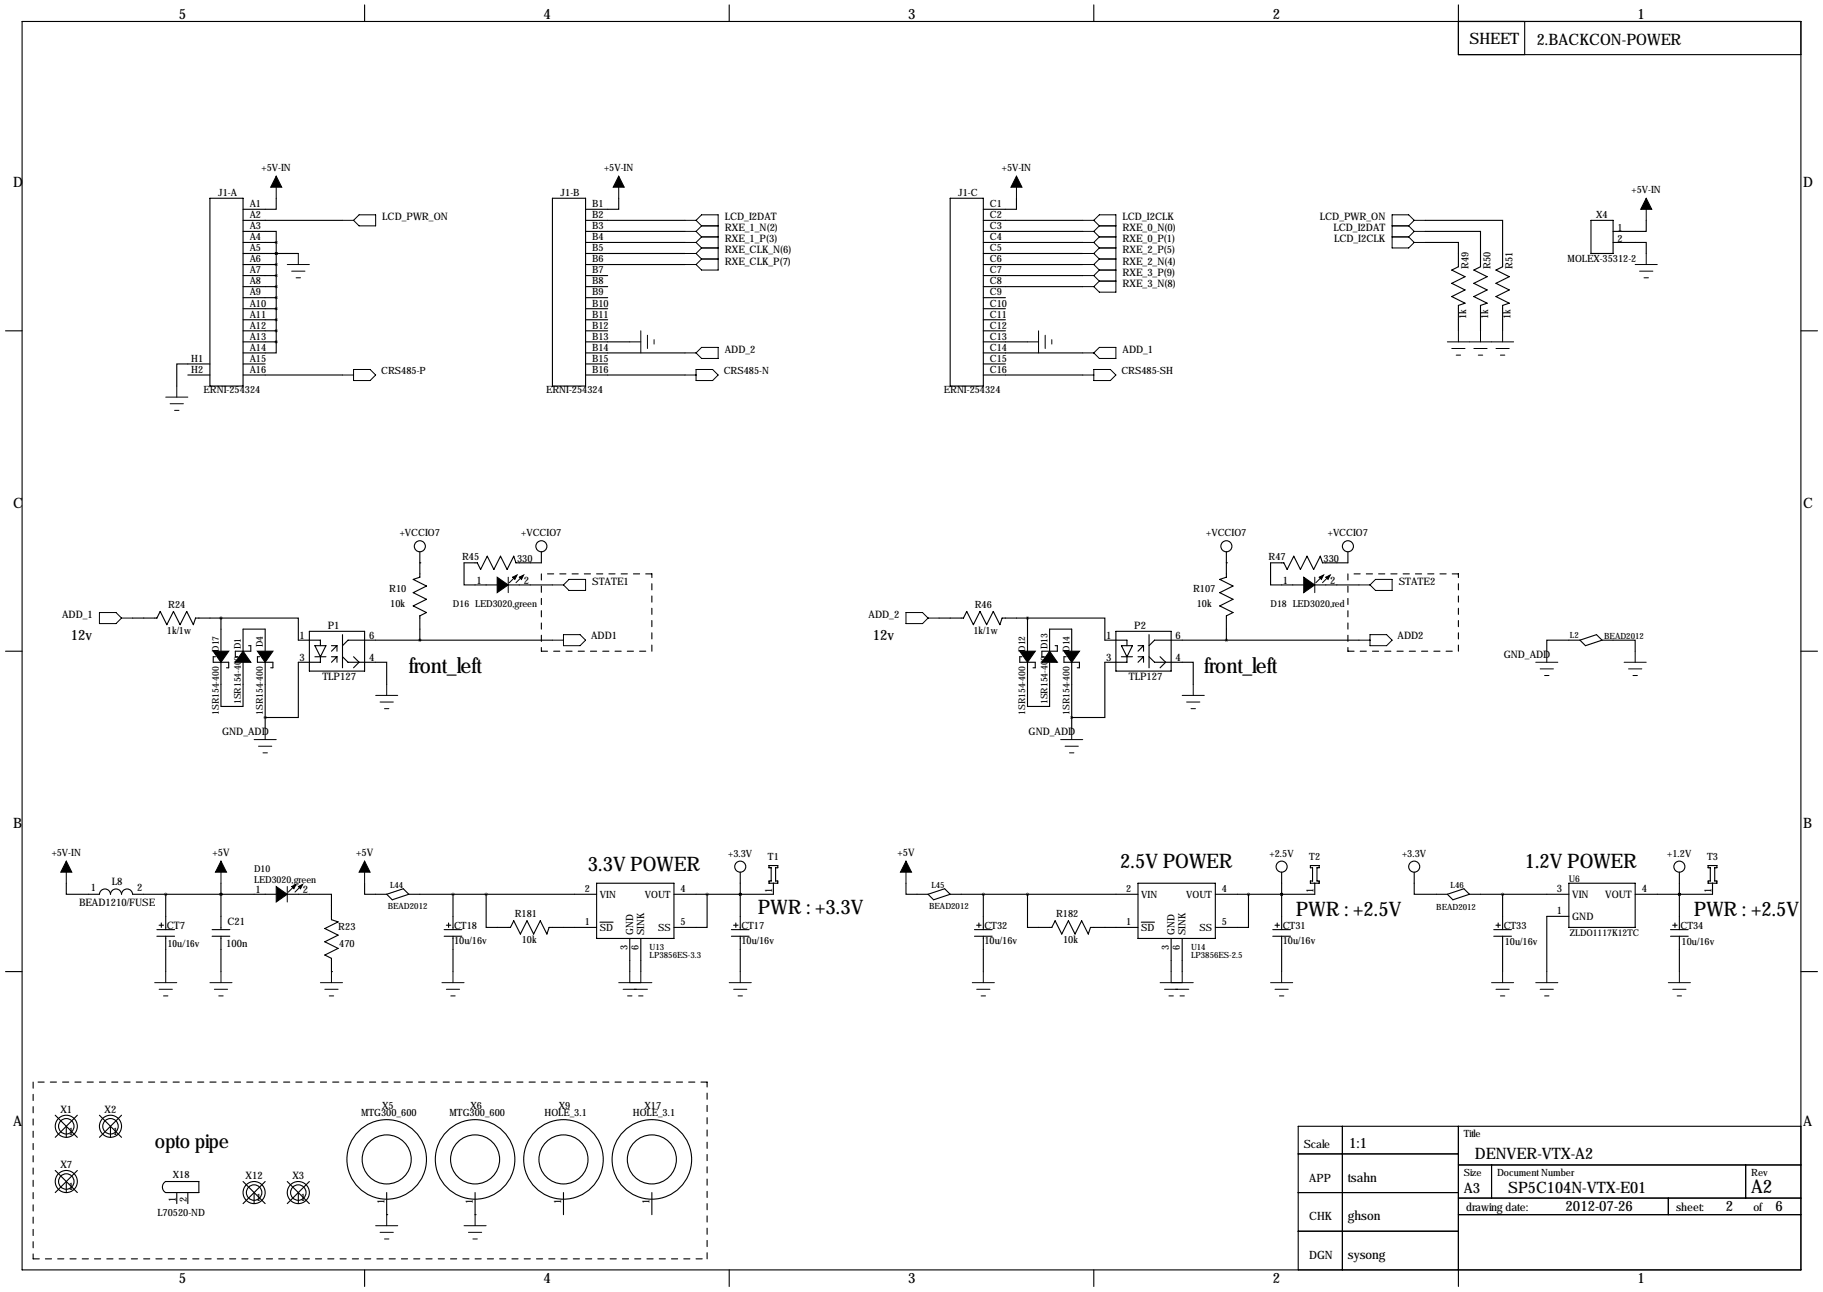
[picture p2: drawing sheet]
<svg xmlns="http://www.w3.org/2000/svg" width="419mm" height="297mm" viewBox="0 0 419 297" stroke-linecap="round" stroke-linejoin="round" font-family="sans-serif">
<path d="M124.5 131.9v17.8M149.9 131.9h-25.4M309.9 131.9v17.8M335.3 131.9h-25.4M124.5 149.7h25.4M149.9 149.7v-17.8M309.9 149.7h25.4M335.3 149.7v-17.8M7.6 248.8v40.6M162.6 248.8h-155M7.6 289.4h155M162.6 289.4v-40.6" fill="none" stroke="#000" stroke-width=".25" stroke-dasharray="1.4 1.4"/>
<g fill="none" stroke="#000" stroke-width=".25">
<path d="M5.1 4.9h408.9v287.1h-408.9zM83.8 1.1v3.8M167.6 1.1v3.8M251.5 1.1v3.8M335.3 1.1v11.5h78.7M350.5 4.9v7.7M48.3 45.6h7.6v43.2h-7.6zM55.9 53.2h7.6v2.5M55.9 50.7h22.8M55.9 55.7h7.6M55.9 58.3h12.7M63.5 45.6v2.5h-7.6"/>
<path d="M63.5 58.3h.1M63.5 55.7v22.9M127 45.6h7.6v43.2h-7.6zM134.6 50.7h22.9M134.6 53.2h22.9M134.6 55.7h22.9M134.6 58.3h22.9M142.2 45.6v2.5h-7.6M218.4 45.6h7.7v43.2h-7.7zM226.1 50.7h22.8M226.1 53.2h22.8M226.1 55.7h22.8"/>
<path d="M226.1 58.3h22.8M233.7 45.6v2.5h-7.6M327.7 50.7h17.7v10.6l-1.5 .8 3.1 1.5-3.1 1.5 3.1 1.6-3.1 1.5 3.1 1.5-1.6 .5v5.9M327.7 53.2h12.7v8.1l-1.6 .8 3.1 1.5-3.1 1.5 3.1 1.6-3.1 1.5 3.1 1.5-1.5 .5v5.9M327.7 55.7h7.6v5.6l-1.5 .8 3 1.5-3 1.5 3 1.6-3 1.5 3 1.5-1.5 .5v5.9M365.8 50.7h5v7.6h-5zM370.8 55.7h7.7v2.6M378.5 50.7v2.5h-7.7M1.3 76.1h3.8M55.9 76.1h7.6M55.9 60.8h7.6M55.9 63.4h7.6"/>
<path d="M55.9 65.9h7.6M55.9 68.4h7.6M55.9 71h7.6M55.9 73.5h7.6M55.9 78.6h7.6M63.5 78.6v2.5h-7.6M134.6 76.1h5.1M134.6 60.8h22.9M134.6 63.4h5.1M134.6 65.9h5.1M134.6 68.4h5.1M134.6 71h5.1"/>
<path d="M134.6 73.5h5.1M134.6 78.6h10.2M226.1 76.1h5M226.1 60.8h22.8M226.1 63.4h22.8M226.1 65.9h22.8M226.1 68.4h5M226.1 71h5M226.1 73.5h5M226.1 78.6h10.1M414 76.1h3.8M43.2 86.2h5.1"/>
<path d="M48.3 83.7h-7.7v5.1M55.9 83.7h5.1M55.9 86.2h22.8M134.6 81.1h22.9M134.6 83.7h5.1M134.6 86.2h22.9M226.1 81.1h22.8M226.1 83.7h5M226.1 86.2h22.8M96.5 129.4h.1M96.5 126.9v5.8l-1.5 .5 3 1.5-3 1.6 3 1.5-3 1.5 3 1.5-1.5 .8v5.6M116.8 134.5h10.2"/>
<path d="M124.5 126.9v2.5h-5.9l-.5-1.5-1.5 3-1.5-3-1.6 3-1.5-3-1.5 3-.8-1.5h-3v5.1h7.6M281.9 129.4h.1M281.9 126.9v5.8l-1.5 .5 3.1 1.5-3.1 1.6 3.1 1.5-3.1 1.5 3.1 1.5-1.6 .8v5.6M302.3 134.5h10.1M309.9 126.9v2.5h-5.9l-.5-1.5-1.5 3-1.5-3-1.5 3-1.6-3-1.5 3-.8-1.5h-3v5.1h7.6M1.3 149.7h3.8M30.5 142.1h5.6l.7-1.5 1.6 3 1.5-3 1.5 3 1.5-3 1.5 3 .6-1.5h5.8M49.5 151h-.5v1.3h3.6v1.2h-.5M50.8 152.3v10.1h5.1v-10.1M50.8 142.1h17.8v5.1h5.1v1.2M50.8 142.1v7.6M55.9 149.7v-5.1h5.1v5.1"/>
<path d="M57.1 148.4h.6v1.3h-3.6v1.3h.5M59.7 151h-.5v1.3h3.5v1.2h-.5M61 152.3v15.2M71.1 145.1h12.7v9.2h-12.7zM72.4 148.4h2.5l-1.2 2.6zM72.4 151h2.5M73.7 151v1.3h-5.1v12.7h-7.6M76.2 148.4h1.3M76.2 151h1.3M77.5 148.4l-1.3 1.3M77.5 148.4v1.3M77.5 151v1.3"/>
<path d="M77.5 151l-1.3 1.3M78.7 151l1.3 1.3h8.9v5M78.7 145.9v7.6M81.3 151l1.2 1.3-1.2 1.2M127 147.2h-47l-1.3 1.2M215.9 142.1h5.6l.7-1.5 1.6 3 1.5-3 1.5 3 1.5-3 1.6 3 .5-1.5h5.8M234.9 151h-.5v1.3h3.6v1.2h-.5M236.2 152.3v10.1h5.1v-10.1M236.2 142.1h17.8v5.1h5.1v1.2M236.2 142.1v7.6M241.3 149.7v-5.1h5.1v5.1M242.6 148.4h.5v1.3h-3.6v1.3h.5"/>
<path d="M245.1 151h-.5v1.3h3.6v1.2h-.6M246.4 152.3v15.2M256.5 145.1h12.7v9.2h-12.7zM257.8 148.4h2.5l-1.2 2.6zM257.8 151h2.5M259.1 151v1.3h-5.1v12.7h-7.6M261.6 148.4h1.3M261.6 151h1.3M262.9 148.4l-1.3 1.3M262.9 148.4v1.3M262.9 151v1.3M262.9 151l-1.3 1.3"/>
<path d="M264.2 151l1.2 1.3h8.9v5M264.2 145.9v7.6M266.7 151l1.3 1.3-1.3 1.2M312.4 147.2h-47l-1.2 1.2M363.2 147.2h-7.6v2.5M363.2 147.2l3.8-1.3 1.3 1.3M363.2 147.2l1.3 1.2 3.8-1.2M368.3 147.2h7.6v2.5M414 149.7h3.8M176.8 199h2v.5h-.5v3.1h.5v.5h-2v-.5h.5v-3.1h-.5zM301.2 199h2.1v.5h-.5v3.1h.5v.5h-2.1v-.5h.6v-3.1h-.6zM392.7 199h2v.5h-.5v3.1h.5v.5h-2v-.5h.5v-3.1h-.5z"/>
<path d="M15.2 203.1v2.5h7.7a1.27 1.27 0 0 1 1.2-1.2 1.27 1.27 0 0 1 1.3 1.2 1.27 1.27 0 0 1 1.3-1.2 1.27 1.27 0 0 1 1.2 1.2 1.27 1.27 0 0 1 1.3-1.2 1.27 1.27 0 0 1 1.3 1.2h33M36.1 213.7h4M36.1 215.3h4M36.6 212.7h1M37.1 212.2v1M38.1 205.6v8.1M38.1 215.3v8.1M48.8 213.7h4M48.8 215.3h4M50.8 205.6h.1M50.8 203.1v10.6M50.8 215.3v8.1"/>
<path d="M66 205.6h10.2v5.8l1.5 .5-3 1.6 3 1.5-3 1.5 3 1.5-3 1.6 1.5 .7v3.1M83.8 203.1v2.5h5.1M88.9 205.6l3.8-1.3 1.3 1.3M88.9 205.6l1.3 1.3 3.8-1.3M94 205.6h43.2M102.1 213.7h4.1M102.1 215.3h4.1M102.6 212.7h1M103.1 212.2v1M104.1 205.6v8.1M104.1 215.3v8.1M111.8 205.6v7.6h5.5l.8-1.5 1.5 3 1.6-3 1.5 3 1.5-3 1.5 3 .5-1.5h11"/>
<path d="M137.2 203.1h17.7v12.7h-17.7zM137.9 212h3.1M144.8 215.8v7.6M147.3 215.8v7.6M162.6 205.6v7.6h-7.7M168.1 213.7h4.1M168.1 215.3h4.1M168.7 212.7h1M169.2 212.2v1M170.2 205.6h.1M170.2 200.5v13.2M170.2 215.3v8.1"/>
<path d="M177.8 203.1v2.5h-22.9M208.3 203.1v2.5h5.1M213.4 205.6l3.8-1.3 1.2 1.3M213.4 205.6l1.2 1.3 3.8-1.3M218.4 205.6h43.2M224 213.7h4.1M224 215.3h4.1M224.5 212.7h1.1M225 212.2v1M226.1 205.6v8.1M226.1 215.3v8.1M236.2 205.6v7.6h5.6l.8-1.5 1.5 3 1.5-3 1.5 3 1.6-3 1.5 3 .5-1.5h10.9"/>
<path d="M261.6 203.1h17.8v12.7h-17.8zM262.4 212h3M269.2 215.8v7.6M271.8 215.8v7.6M287 205.6v7.6h-7.6M292.6 213.7h4.1M292.6 215.3h4.1M293.1 212.7h1M293.6 212.2v1M294.6 205.6h.1M294.6 200.5v13.2M294.6 215.3v8.1"/>
<path d="M302.3 203.1v2.5h-22.9M325.1 200.5v5.1h7.6M332.7 205.6l3.8-1.3 1.3 1.3M332.7 205.6l1.3 1.3 3.8-1.3M337.8 205.6h22.9M343.4 213.7h4.1M343.4 215.3h4.1M343.9 212.7h1M344.4 212.2v1M345.4 205.6v8.1M345.4 215.3v8.1M360.7 203.1h15.2v10.1h-15.2z"/>
<path d="M360.7 210.7h-5.1v12.7M384 213.7h4.1M384 215.3h4.1M384.6 212.7h1M385.1 212.2v1M386.1 205.6h.1M386.1 200.5v13.2M386.1 215.3v8.1M393.7 203.1v2.5h-17.8M1.3 223.4h3.8M76.2 223.4h.1M414 223.4h3.8"/>
<path d="M12.7 256.4l5.1 5.1M15.2 258.9v2.6M17.8 256.4l-5.1 5.1M22.9 256.4l5 5.1M25.4 258.9v2.6M27.9 256.4l-5 5.1M308.6 258.9v33.1M335.3 258.9v36.9M414 258.9h-115.6v33.1M12.7 269.1l5.1 5.1M15.2 271.6v2.6M17.8 269.1l-5.1 5.1"/>
<path d="M38.1 274.2h7.6v-2.6h-7.6a1.47 1.47 0 0 0 0 2.6M40.6 274.2v2.5M43.2 274.2v2.5M55.9 271.6l5.1 5.1M58.4 274.2v2.5M61 271.6l-5.1 5.1M66 271.6l5.1 5.1M68.6 274.2v2.5M71.1 271.6l-5.1 5.1M88.9 279.3h.1M88.9 274.2v5.1M109.2 279.3h.1"/>
<path d="M109.2 274.2v5.1M129.5 274.2v5.1M149.9 274.2v5.1M298.4 274.2h36.9M298.4 265.3h36.9M335.3 279.3h78.7M335.3 275.4h78.7M335.3 267.8h78.7M342.9 267.8v7.6M383.5 275.4v3.9M401.3 267.8v7.6M83.8 292v3.8"/>
<path d="M167.6 292v3.8M251.5 292v3.8M298.4 283.1h36.9"/>
<circle cx="96.5" cy="125.6" r="1.27"/>
<circle cx="124.5" cy="125.6" r="1.27"/>
<circle cx="281.9" cy="125.6" r="1.27"/>
<circle cx="309.9" cy="125.6" r="1.27"/>
<circle cx="170.2" cy="199.2" r="1.27"/>
<circle cx="294.6" cy="199.2" r="1.27"/>
<circle cx="325.1" cy="199.2" r="1.27"/>
<circle cx="386.1" cy="199.2" r="1.27"/>
<circle cx="15.2" cy="258.9" r="1.78"/>
<circle cx="15.2" cy="258.9" r="2.54"/>
<circle cx="25.4" cy="258.9" r="1.78"/>
<circle cx="25.4" cy="258.9" r="2.54"/>
<circle cx="15.2" cy="271.6" r="1.78"/>
<circle cx="15.2" cy="271.6" r="2.54"/>
<circle cx="58.4" cy="274.2" r="1.78"/>
<circle cx="58.4" cy="274.2" r="2.54"/>
<circle cx="68.6" cy="274.2" r="1.78"/>
<circle cx="68.6" cy="274.2" r="2.54"/>
<circle cx="88.9" cy="266.6" r="9.1"/>
<circle cx="88.9" cy="266.6" r="5.6"/>
<circle cx="109.2" cy="266.6" r="9.1"/>
<circle cx="109.2" cy="266.6" r="5.6"/>
<circle cx="129.5" cy="266.6" r="9.1"/>
<circle cx="129.5" cy="266.6" r="5.6"/>
<circle cx="149.9" cy="266.6" r="9.1"/>
<circle cx="149.9" cy="266.6" r="5.6"/>
</g>
<path d="M49 149.7h3.6l-1.8 2.6zM55.9 149.7l1.8 2.6h-3.6zM59.2 149.7h3.5l-1.7 2.6zM234.4 149.7h3.6l-1.8 2.6zM241.3 149.7l1.8 2.6h-3.6zM244.6 149.7h3.6l-1.8 2.6z" fill="#000" stroke="#000" stroke-width=".25"/>
<g fill="none" stroke="#000" stroke-width=".23">
<path d="M63.5 40.5v5.1M68.6 58.3v2.5M78.7 50.7h2.6M81.3 50.7l1.2-1.3h3.9v2.5h-3.9zM142.2 40.5v5.1M157.5 50.7h2.5M157.5 55.7h2.5M157.5 53.2h2.5M157.5 58.3h2.5M160 50.7l1.3-1.3h3.8v12.7h-3.8l-1.3-1.3M160 55.7l1.3 1.3M160 53.2l1.3 1.3"/>
<path d="M160 58.3l1.3 1.2M160 50.7l1.3 1.2M161.3 51.9h3.8M161.3 57h3.8M161.3 54.5h3.8M161.3 54.5l-1.3 1.2M161.3 59.5h3.8M161.3 59.5l-1.3 1.3M161.3 51.9l-1.3 1.3M161.3 57l-1.3 1.3M233.7 40.5v5.1M248.9 50.7h2.6"/>
<path d="M248.9 55.7h2.6M248.9 53.2h2.6M248.9 58.3h2.6M251.5 50.7l1.2-1.3h3.8v17.8h-3.8l-1.2-1.3M251.5 58.3l1.2 1.2M251.5 53.2l1.2 1.3M251.5 55.7l1.2 1.3M251.5 50.7l1.2 1.2M252.7 51.9h3.8M252.7 57h3.8M252.7 54.5h3.8M252.7 59.5h3.8"/>
<path d="M252.7 57l-1.2 1.3M252.7 59.5l-1.2 1.3M252.7 51.9l-1.2 1.3M252.7 54.5l-1.2 1.2M320 51.9h3.8M320 54.5h3.8M323.8 51.9l1.3 1.3M323.8 54.5l1.3 1.2M325.1 50.7h2.6M325.1 50.7l-1.3-1.3h-3.8v7.6h3.8l1.3-1.3M325.1 55.7h2.6M325.1 53.2h2.6"/>
<path d="M325.1 50.7l-1.3 1.2M325.1 53.2l-1.3 1.3M378.5 45.6v5.1M378.5 58.3v2.5M66 60.8h5.1M67.1 62.3h3M68.1 63.9h1M144.8 78.6h2.5M147.3 76.1v5M148.8 77.1v3M150.4 78.1v1M157.5 60.8h2.5"/>
<path d="M236.2 78.6h2.6M238.8 76.1v5M240.3 77.1v3M241.8 78.1v1M248.9 60.8h2.6M248.9 63.4h2.6M248.9 65.9h2.6M251.5 63.4l1.2 1.2M251.5 60.8l1.2 1.3M252.7 62.1h3.8M252.7 64.6h3.8M252.7 62.1l-1.2 1.3"/>
<path d="M252.7 64.6l-1.2 1.3M332.7 78.6h15.3M335.3 76.1v2.5M340.4 76.1v2.5M345.4 76.1v2.5M375.9 60.8h5.1M376.9 62.3h3.1M378 63.9h1M38.1 91.3h5.1M39.1 92.8h3.1M40.1 94.3h1M40.6 88.8v2.5"/>
<path d="M78.7 86.2h2.6M81.3 84.9h3.8l1.3 1.3-1.3 1.3h-3.8zM157.5 86.2h2.5M157.5 81.1h2.5M160 84.9h3.8l1.3 1.3-1.3 1.3h-3.8zM160 81.1l1.3-1.2h3.8v2.5h-3.8zM248.9 86.2h2.6M248.9 81.1h2.6M251.5 84.9h3.8l1.2 1.3-1.2 1.3h-3.8zM251.5 81.1l1.2-1.2h3.8v2.5h-3.8zM333.8 80.1h3M334.8 81.6h1"/>
<path d="M338.8 80.1h3.1M339.9 81.6h1M343.9 80.1h3.1M344.9 81.6h1M116.8 132.7v3.6M118.6 132.4l-1.5 1.6M120.1 132.4l-1.5 1.6M127 134.5h2.5M130.8 133.2h3.8v2.5h-3.8l-1.3-1.2zM302.3 132.7v3.6M304 132.4l-1.5 1.6M305.6 132.4l-1.6 1.6"/>
<path d="M312.4 134.5h2.6M315 134.5l1.2-1.3h3.8v2.5h-3.8zM22.9 140.8h3.8l1.2 1.3-1.2 1.3h-3.8zM27.9 142.1h2.6M86.4 159.9h5M88.9 157.3v2.6M127 147.2h2.5M129.5 145.9h3.8l1.3 1.3-1.3 1.2h-3.8zM208.3 140.8h3.8l1.3 1.3-1.3 1.3h-3.8zM213.4 142.1h2.5M271.8 159.9h5.1M274.3 157.3v2.6"/>
<path d="M312.4 147.2h2.6M315 145.9h3.8l1.2 1.3-1.2 1.2h-3.8zM353.1 152.3h5M354.1 153.8h3M355.1 155.3h1M355.6 149.7v2.6M373.4 152.3h5.1M374.4 153.8h3M375.4 155.3h1M375.9 149.7v2.6M58.4 170h5.1M59.4 171.6h3.1"/>
<path d="M60.5 173.1h1M61 167.5v2.5M87.4 161.4h3M88.4 162.9h1M243.8 170h5.1M244.9 171.6h3M245.9 173.1h1M246.4 167.5v2.5M272.8 161.4h3M273.8 162.9h1M15.2 198v5.1M50.8 198v5.1"/>
<path d="M83.8 198v5.1M208.3 198v5.1M66 203.8v3.6M67.8 203.6l-1.5 1.5M69.3 203.6l-1.5 1.5M35.6 225.9h5M36.6 227.4h3M37.6 229h1M38.1 223.4v2.5M48.3 225.9h5M49.3 227.4h3M50.3 229h1"/>
<path d="M50.8 223.4v2.5M73.7 225.9h5M74.7 227.4h3M75.7 229h1M76.2 223.4v2.5M101.6 225.9h5.1M102.6 227.4h3.1M103.6 229h1M104.1 223.4v2.5M142.2 225.9h7.7M143.3 227.4h5.5M144.3 229h1"/>
<path d="M144.8 223.4v2.5M146.8 229h1M147.3 223.4v2.5M167.6 225.9h5.1M168.7 227.4h3M169.7 229h1M170.2 223.4v2.5M223.5 225.9h5.1M224.5 227.4h3.1M225.6 229h1M226.1 223.4v2.5M266.7 225.9h7.6"/>
<path d="M267.7 227.4h5.6M268.7 229h1M269.2 223.4v2.5M271.3 229h1M271.8 223.4v2.5M292.1 225.9h5.1M293.1 227.4h3.1M294.1 229h1M294.6 223.4v2.5M342.9 225.9h5.1M343.9 227.4h3.1M344.9 229h1"/>
<path d="M345.4 223.4v2.5M353.1 225.9h5M354.1 227.4h3M355.1 229h1M355.6 223.4v2.5M383.5 225.9h5.1M384.6 227.4h3M385.6 229h1M386.1 223.4v2.5M88.9 279.3v2.5M109.2 279.3v2.5M86.4 281.8h5"/>
<path d="M87.4 283.3h3M88.4 284.8h1M106.7 281.8h5.1M107.7 283.3h3M108.7 284.8h1"/>
</g>
<g fill="#000" stroke="#000" stroke-width=".23">
<path d="M63.5 40.5l1.3 2.5h-2.6zM142.2 40.5l1.3 2.5h-2.5zM233.7 40.5l1.2 2.5h-2.5zM378.5 45.6l1.2 2.5h-2.5zM114.3 132.7l2.5 1.8-2.5 1.8zM117.9 132.7l1-.5-.5 1zM119.4 132.7l1-.5-.5 1zM299.7 132.7l2.6 1.8-2.6 1.8zM303.3 132.7l1-.5-.5 1zM304.8 132.7l1-.5-.5 1zM15.2 198l1.3 2.5h-2.5zM50.8 198l1.3 2.5h-2.6z"/>
<path d="M83.8 198l1.3 2.5h-2.6zM208.3 198l1.2 2.5h-2.5zM63.5 203.8l2.5 1.8-2.5 1.8zM67.1 203.8l1-.5-.5 1zM68.6 203.8l1-.5-.5 1z"/>
</g>
<path d="M104.1 205.6a.05 .05 0 0 0 .1 0 .05 .05 0 0 0-.1 0zM111.7 205.6a.05 .05 0 0 0 .1 0 .05 .05 0 0 0-.1 0zM162.5 205.6a.05 .05 0 0 0 .1 0 .05 .05 0 0 0-.1 0zM226 205.6a.05 .05 0 0 0 .1 0 .05 .05 0 0 0-.1 0zM294.6 205.6a.05 .05 0 0 0 .1 0 .05 .05 0 0 0-.1 0zM345.4 205.6a.05 .05 0 0 0 .1 0 .05 .05 0 0 0-.1 0zM60.9 165a.05 .05 0 0 0 .1 0 .05 .05 0 0 0-.1 0zM281.9 147.2a.05 .05 0 0 0 .1 0 .05 .05 0 0 0-.1 0zM294.6 205.6a.05 .05 0 0 0 .1 0 .05 .05 0 0 0-.1 0z" fill="#000" stroke="#000" stroke-width=".63"/>
<g font-size="4.9">
<text x="94" y="154.8">front_left</text>
<text x="276.9" y="154.8">front_left</text>
</g>
<g font-size="4.6">
<text x="135.1" y="200.3">3.3V POWER</text>
<text x="257.6" y="199.5">2.5V POWER</text>
<text x="350.5" y="199.5">1.2V POWER</text>
<text x="174.2" y="210.2">PWR : +3.3V</text>
<text x="297.9" y="210.7">PWR : +2.5V</text>
<text x="389.4" y="210.7">PWR : +2.5V</text>
<text x="35.6" y="264">opto pipe</text>
</g>
<text font-size="4.3" x="402.6" y="274.2">A2</text>
<g font-size="3.6">
<text x="337.8" y="10">SHEET</text>
<text x="353.3" y="10.3">2.BACKCON-POWER</text>
<text x="339.1" y="266.6">DENVER-VTX-A2</text>
<text x="346.7" y="274.2">SP5C104N-VTX-E01</text>
</g>
<g font-size="3.3">
<text x="41.1" y="4.4">5</text>
<text x="125" y="4.4">4</text>
<text x="208.8" y="4.4">3</text>
<text x="292.6" y="4.4">2</text>
<text x="376.4" y="4.4">1</text>
<text x="3" y="43">D</text>
<text x="414.5" y="43">D</text>
<text x="3" y="116.7">C</text>
<text x="414.5" y="116.7">C</text>
<text x="16.3" y="147.2">12v</text>
<text x="200.7" y="147.2">12v</text>
<text x="3" y="190.4">B</text>
<text x="414.5" y="190.4">B</text>
<text x="3" y="258.9">A</text>
<text x="414.5" y="258.9">A</text>
<text x="310.1" y="264">1:1</text>
<text x="336.5" y="274.2">A3</text>
<text x="359.9" y="278.5">2012-07-26</text>
<text x="396.7" y="278.5">2</text>
<text x="408.2" y="278.5">6</text>
<text x="41.1" y="295">5</text>
<text x="125" y="295">4</text>
<text x="208.8" y="295">3</text>
<text x="292.6" y="295">2</text>
<text x="376.4" y="295">1</text>
</g>
<g font-size="3">
<text x="309.9" y="271.6">tsahn</text>
<text x="309.9" y="280.5">ghson</text>
<text x="309.9" y="289.4">sysong</text>
</g>
<g font-size="2.6">
<text x="299.7" y="264">Scale</text>
<text x="301" y="271.6">APP</text>
<text x="301" y="280.5">CHK</text>
<text x="337.1" y="278.5">drawing date:</text>
<text x="385.3" y="278.5">sheet:</text>
<text x="403.1" y="278.5">of</text>
<text x="301" y="289.4">DGN</text>
</g>
<g font-size="2.4">
<text x="87.9" y="50.7">LCD_PWR_ON</text>
<text x="166.6" y="53.2">RXE_1_N(2)</text>
<text x="166.6" y="50.7">LCD_I2DAT</text>
<text x="258.1" y="53.2">RXE_0_N(0)</text>
<text x="258.1" y="50.7">LCD_I2CLK</text>
<text x="303.4" y="50.7">LCD_PWR_ON</text>
<text x="306.6" y="53.2">LCD_I2DAT</text>
<text x="166.6" y="55.7">RXE_1_P(3)</text>
<text x="166.6" y="58.3">RXE_CLK_N(6)</text>
<text x="258.1" y="58.3">RXE_2_P(5)</text>
<text x="258.1" y="55.7">RXE_0_P(1)</text>
<text x="306.7" y="55.7">LCD_I2CLK</text>
<text x="166.6" y="60.8">RXE_CLK_P(7)</text>
<text x="258.1" y="63.4">RXE_3_P(9)</text>
<text x="258.1" y="60.8">RXE_2_N(4)</text>
<text x="258.1" y="65.9">RXE_3_N(8)</text>
<text x="166.6" y="81.1">ADD_2</text>
<text x="258.1" y="81.1">ADD_1</text>
<text x="109.5" y="134.2">1</text>
<text x="120.4" y="134.2">2</text>
<text x="136.1" y="134.5">STATE1</text>
<text x="294.9" y="134.2">1</text>
<text x="305.8" y="134.2">2</text>
<text x="321.6" y="134.5">STATE2</text>
<text x="14.3" y="142.1">ADD_1</text>
<text x="199.7" y="142.1">ADD_2</text>
<text x="68.9" y="146.9">1</text>
<text x="75.3" y="144.6">P1</text>
<text x="84.8" y="146.9">6</text>
<text x="135.9" y="146.9">ADD1</text>
<text x="254.3" y="146.9">1</text>
<text x="260.8" y="144.6">P2</text>
<text x="270.3" y="146.9">6</text>
<text x="321.3" y="146.9">ADD2</text>
<text x="68.9" y="152">3</text>
<text x="84.8" y="152">4</text>
<text x="254.3" y="152">3</text>
<text x="270.3" y="152">4</text>
<text x="345.7" y="151.2">GND_ADD</text>
<text x="74.1" y="156.4">TLP127</text>
<text x="259.5" y="156.4">TLP127</text>
<text x="51.1" y="169">GND_ADD</text>
<text x="236.5" y="169">GND_ADD</text>
<text x="48.8" y="196.7">+5V</text>
<text x="81.8" y="196.7">+5V</text>
<text x="206.3" y="196.7">+5V</text>
<text x="25.7" y="203.6">L8</text>
<text x="18.2" y="208.2">BEAD1210/FUSE</text>
<text x="20.9" y="204.8">1</text>
<text x="31.5" y="204.8">2</text>
<text x="58.7" y="205.3">1</text>
<text x="69.6" y="205.3">2</text>
<text x="357.9" y="205.1">3</text>
<text x="361.4" y="206.4">VIN</text>
<text x="369" y="206.4">VOUT</text>
<text x="377.4" y="205.1">4</text>
<text x="38.4" y="213.5">CT7</text>
<text x="52.3" y="212.8">C21</text>
<text x="357.9" y="210.2">1</text>
<text x="361.4" y="211.5">GND</text>
<text x="52" y="217.8">100n</text>
<text x="13.9" y="255.9">X1</text>
<text x="24" y="255.9">X2</text>
<text x="15.7" y="261">1</text>
<text x="25.9" y="261">1</text>
<text x="13.9" y="268.6">X7</text>
<text x="15.7" y="273.7">1</text>
<text x="56.4" y="271.1">X12</text>
<text x="67.2" y="271.1">X3</text>
<text x="58.9" y="276.2">1</text>
<text x="69.1" y="276.2">1</text>
</g>
<g font-size="2.3">
<text x="60.1" y="39.2">+5V-IN</text>
<text x="138.9" y="39.2">+5V-IN</text>
<text x="230.3" y="39.2">+5V-IN</text>
<text x="50.2" y="45.1">J1-A</text>
<text x="57.4" y="47.6">A1</text>
<text x="128.9" y="45.1">J1-B</text>
<text x="136.1" y="47.6">B1</text>
<text x="220.3" y="45.1">J1-C</text>
<text x="227.6" y="47.6">C1</text>
<text x="375.1" y="44.3">+5V-IN</text>
<text x="57.4" y="50.2">A2</text>
<text x="57.4" y="52.7">A3</text>
<text x="136.1" y="50.2">B2</text>
<text x="136.1" y="52.7">B3</text>
<text x="227.6" y="50.2">C2</text>
<text x="227.6" y="52.7">C3</text>
<text x="367" y="50.2">X4</text>
<text x="371.9" y="53.2">1</text>
<text x="57.4" y="55.2">A4</text>
<text x="57.4" y="57.8">A5</text>
<text x="136.1" y="55.2">B4</text>
<text x="136.1" y="57.8">B5</text>
<text x="227.6" y="55.2">C4</text>
<text x="227.6" y="57.8">C5</text>
<text x="371.9" y="55.7">2</text>
<text x="57.4" y="60.3">A6</text>
<text x="57.4" y="62.9">A7</text>
<text x="57.4" y="65.4">A8</text>
<text x="136.1" y="60.3">B6</text>
<text x="136.1" y="62.9">B7</text>
<text x="136.1" y="65.4">B8</text>
<text x="227.6" y="60.3">C6</text>
<text x="227.6" y="62.9">C7</text>
<text x="227.6" y="65.4">C8</text>
<text x="337.6" y="61.8" transform="rotate(-90 337.6 61.8)">R49</text>
<text x="342.6" y="61.8" transform="rotate(-90 342.6 61.8)">R50</text>
<text x="347.7" y="61.8" transform="rotate(-90 347.7 61.8)">R51</text>
<text x="360.4" y="60.3">MOLEX-35312-2</text>
<text x="57.4" y="67.9">A9</text>
<text x="57.4" y="70.5">A10</text>
<text x="136.1" y="67.9">B9</text>
<text x="136.1" y="70.5">B10</text>
<text x="227.6" y="67.9">C9</text>
<text x="227.6" y="70.5">C10</text>
<text x="57.4" y="73">A11</text>
<text x="57.4" y="75.6">A12</text>
<text x="136.1" y="73">B11</text>
<text x="136.1" y="75.6">B12</text>
<text x="227.6" y="73">C11</text>
<text x="227.6" y="75.6">C12</text>
<text x="337.1" y="73.4" transform="rotate(-90 337.1 73.4)">1k</text>
<text x="342.1" y="73.4" transform="rotate(-90 342.1 73.4)">1k</text>
<text x="347.2" y="73.4" transform="rotate(-90 347.2 73.4)">1k</text>
<text x="44" y="83.2">H1</text>
<text x="57.4" y="78.1">A13</text>
<text x="57.4" y="80.6">A14</text>
<text x="57.4" y="83.2">A15</text>
<text x="136.1" y="78.1">B13</text>
<text x="136.1" y="80.6">B14</text>
<text x="136.1" y="83.2">B15</text>
<text x="227.6" y="78.1">C13</text>
<text x="227.6" y="80.6">C14</text>
<text x="227.6" y="83.2">C15</text>
<text x="44" y="85.7">H2</text>
<text x="57.4" y="85.7">A16</text>
<text x="87.6" y="86">CRS485-P</text>
<text x="136.1" y="85.7">B16</text>
<text x="166.4" y="86">CRS485-N</text>
<text x="227.6" y="85.7">C16</text>
<text x="257.8" y="86">CRS485-SH</text>
<text x="46.8" y="90.3">ERNI-254324</text>
<text x="125.6" y="90.3">ERNI-254324</text>
<text x="217" y="90.3">ERNI-254324</text>
<text x="91.9" y="123.3">+VCCIO7</text>
<text x="119.8" y="123.3">+VCCIO7</text>
<text x="277.3" y="123.3">+VCCIO7</text>
<text x="305.3" y="123.3">+VCCIO7</text>
<text x="106.2" y="128.6">R45</text>
<text x="118.9" y="129.1">330</text>
<text x="291.6" y="128.6">R47</text>
<text x="304.3" y="129.1">330</text>
<text x="89.5" y="136">R10</text>
<text x="274.3" y="136">R107</text>
<text x="38.7" y="139.8">R24</text>
<text x="89.7" y="139.6">10k</text>
<text x="224.1" y="139.8">R46</text>
<text x="275.1" y="139.6">10k</text>
<text x="38.4" y="145.7">1k/1w</text>
<text x="223.8" y="145.7">1k/1w</text>
<text x="11.9" y="196.7">+5V-IN</text>
<text x="167.4" y="197">+3.3V</text>
<text x="176.5" y="197.7">T1</text>
<text x="291.9" y="197">+2.5V</text>
<text x="301" y="197.7">T2</text>
<text x="322.4" y="197">+3.3V</text>
<text x="383.3" y="197">+1.2V</text>
<text x="392.4" y="197.7">T3</text>
<text x="134.4" y="205.1">2</text>
<text x="137.9" y="206.4">VIN</text>
<text x="148.2" y="206.4">VOUT</text>
<text x="156.5" y="205.1">4</text>
<text x="177.5" y="205.3" transform="rotate(-90 177.5 205.3)">1</text>
<text x="258.9" y="205.1">2</text>
<text x="262.4" y="206.4">VIN</text>
<text x="272.7" y="206.4">VOUT</text>
<text x="280.9" y="205.1">4</text>
<text x="302" y="205.3" transform="rotate(-90 302 205.3)">1</text>
<text x="393.4" y="205.3" transform="rotate(-90 393.4 205.3)">1</text>
<text x="77.8" y="213.7">R23</text>
<text x="104.4" y="213.5">CT18</text>
<text x="118.3" y="210.9">R181</text>
<text x="134.4" y="212.7">1</text>
<text x="137.9" y="214">SD</text>
<text x="145.5" y="215" transform="rotate(-90 145.5 215)">GND</text>
<text x="148.1" y="215" transform="rotate(-90 148.1 215)">SINK</text>
<text x="151.3" y="214">SS</text>
<text x="156.5" y="212.7">5</text>
<text x="170.4" y="213.5">CT17</text>
<text x="226.3" y="213.5">CT32</text>
<text x="242.8" y="210.9">R182</text>
<text x="258.9" y="212.7">1</text>
<text x="262.4" y="214">SD</text>
<text x="270" y="215" transform="rotate(-90 270 215)">GND</text>
<text x="272.5" y="215" transform="rotate(-90 272.5 215)">SINK</text>
<text x="275.7" y="214">SS</text>
<text x="280.9" y="212.7">5</text>
<text x="294.9" y="213.5">CT31</text>
<text x="345.7" y="213.5">CT33</text>
<text x="386.3" y="213.5">CT34</text>
<text x="38.6" y="217.8">10u/16v</text>
<text x="78" y="217.8">470</text>
<text x="104.4" y="217">10u/16v</text>
<text x="120" y="216.8">10k</text>
<text x="144.3" y="218.5" transform="rotate(-90 144.3 218.5)">3</text>
<text x="146.8" y="218.5" transform="rotate(-90 146.8 218.5)">6</text>
<text x="170.4" y="217">10u/16v</text>
<text x="226.3" y="217">10u/16v</text>
<text x="244.4" y="216.8">10k</text>
<text x="268.7" y="218.5" transform="rotate(-90 268.7 218.5)">3</text>
<text x="271.3" y="218.5" transform="rotate(-90 271.3 218.5)">6</text>
<text x="294.9" y="217">10u/16v</text>
<text x="345.9" y="217.3">10u/16v</text>
<text x="386.6" y="217.3">10u/16v</text>
<text x="83" y="256.7">MTG300_600</text>
<text x="87.8" y="254.9">X5</text>
<text x="103.3" y="256.7">MTG300_600</text>
<text x="108.2" y="254.9">X6</text>
<text x="125.2" y="256.7">HOLE_3.1</text>
<text x="128.5" y="254.9">X9</text>
<text x="145.5" y="256.7">HOLE_3.1</text>
<text x="148.2" y="254.9">X17</text>
<text x="336.5" y="261.5">Title</text>
<text x="39.7" y="270.9">X18</text>
<text x="336.5" y="270.4">Size</text>
<text x="344.2" y="270.4">Document Number</text>
<text x="402.6" y="270.4">Rev</text>
<text x="36.2" y="279.5">L70520-ND</text>
<text x="40.4" y="276.4" transform="rotate(-90 40.4 276.4)">1</text>
<text x="42.9" y="276.4" transform="rotate(-90 42.9 276.4)">2</text>
<text x="88.4" y="276.9" transform="rotate(-90 88.4 276.9)">1</text>
<text x="108.7" y="276.9" transform="rotate(-90 108.7 276.9)">1</text>
<text x="129" y="276.9" transform="rotate(-90 129 276.9)">1</text>
<text x="149.4" y="276.9" transform="rotate(-90 149.4 276.9)">1</text>
</g>
<g font-size="2.2">
<text x="104.1" y="139.6">D16 LED3020,green</text>
<text x="292.1" y="139.6">D18 LED3020,red</text>
<text x="58.4" y="200.5">D10</text>
<text x="58.4" y="203.1">LED3020,green</text>
</g>
<g font-size="2.1">
<text x="50.3" y="149.8" transform="rotate(-90 50.3 149.8)">D17</text>
<text x="55.4" y="149.2" transform="rotate(-90 55.4 149.2)">D1</text>
<text x="60.5" y="148.7" transform="rotate(-90 60.5 148.7)">D4</text>
<text x="235.7" y="149.8" transform="rotate(-90 235.7 149.8)">D12</text>
<text x="240.8" y="149.2" transform="rotate(-90 240.8 149.2)">D13</text>
<text x="245.9" y="149.8" transform="rotate(-90 245.9 149.8)">D14</text>
<text x="55.4" y="161.9" transform="rotate(-90 55.4 161.9)">1SR154-400</text>
<text x="240.8" y="161.9" transform="rotate(-90 240.8 161.9)">1SR154-400</text>
<text x="50.3" y="164.4" transform="rotate(-90 50.3 164.4)">1SR154-400</text>
<text x="60.5" y="164.4" transform="rotate(-90 60.5 164.4)">1SR154-400</text>
<text x="235.7" y="164.4" transform="rotate(-90 235.7 164.4)">1SR154-400</text>
<text x="245.9" y="164.4" transform="rotate(-90 245.9 164.4)">1SR154-400</text>
<text x="360.7" y="202.8">U6</text>
<text x="360.9" y="215.3">ZLDO1117K12TC</text>
</g>
<g font-size="2">
<text x="360.9" y="146.7">L2</text>
<text x="368.8" y="146.9">BEAD2012</text>
<text x="89.2" y="208.9">BEAD2012</text>
<text x="89.7" y="204.1">L44</text>
<text x="213.6" y="208.9">BEAD2012</text>
<text x="214.1" y="204.1">L45</text>
<text x="330.2" y="209.2">BEAD2012</text>
<text x="333.5" y="204.1">L46</text>
<text x="149.4" y="218.3">U13</text>
<text x="149.4" y="220.3">LP3856ES-3.3</text>
<text x="273.8" y="218.3">U14</text>
<text x="273.8" y="220.3">LP3856ES-2.5</text>
</g>
</svg>
